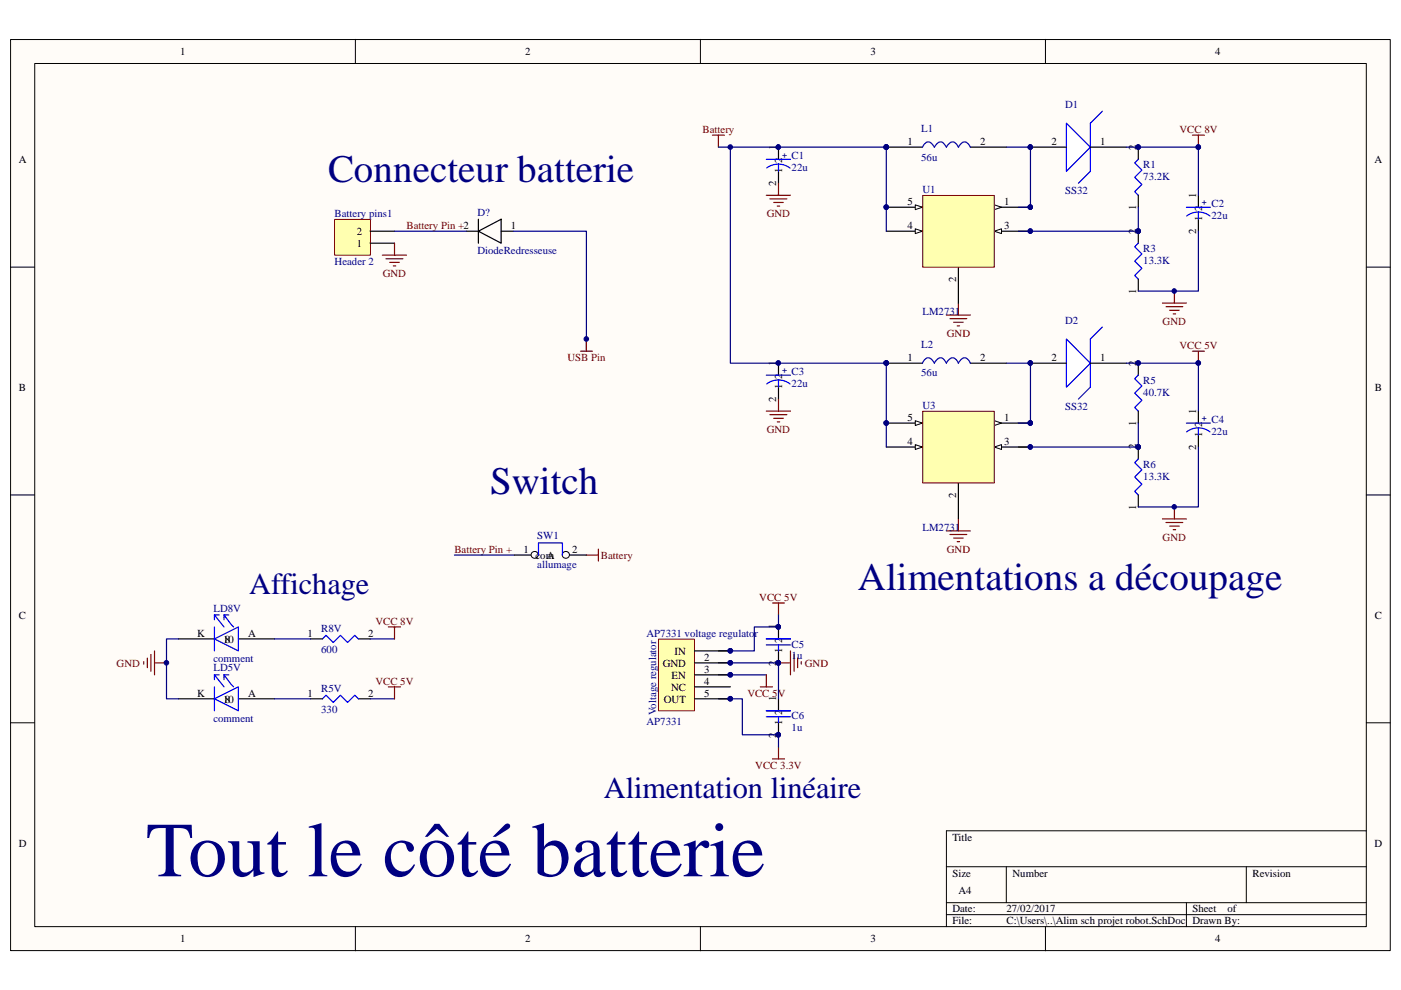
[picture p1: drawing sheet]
<svg xmlns="http://www.w3.org/2000/svg" width="297mm" height="210mm" viewBox="0 0 297 210" stroke-linecap="round" stroke-linejoin="round" font-family="sans-serif">
<path d="M2.3 8.4h292.5v193.1h-292.5z" fill="#fffcf8"/>
<path d="M2.2 8.4h292.6v193.1h-292.6z" fill="none" stroke="#000" stroke-width=".21"/>
<path d="M7.4 13.5h282.3v183h-282.3z" fill="#fffcf8"/>
<g fill="none" stroke="#000" stroke-width=".21">
<path d="M7.4 13.5h282.3v183h-282.3zM75.3 8.3v5.1M148.5 8.3v5.1M221.7 8.3v5.1M2.2 56.6h5.1M289.7 56.6h5.1M2.2 104.9h5.1M289.7 104.9h5.1M2.2 153.2h5.1M289.7 153.2h5.1M289.7 176.1h-89v20.4M75.3 196.5v5.1"/>
<path d="M148.5 196.5v5.1M200.7 183.8h89M200.7 191.4h89M200.7 193.9h89M213.4 183.8v7.6M221.7 196.5v5.1M251.5 191.4v5.1M264.2 183.8v7.6"/>
</g>
<path d="M200.7 66.8h5M201.4 67.6h3.6M202.2 68.3h2M202.9 69.1h.6M203.2 64.3v2.5" fill="none" stroke="#800000" stroke-width=".25"/>
<path d="M241.3 31.2v2.6" fill="none" stroke="#000" stroke-width=".25"/>
<circle cx="241.3" cy="31.2" r=".49" fill="#000080"/>
<circle cx="241.3" cy="31.2" r=".49" fill="none" stroke="#000080" stroke-width=".21"/>
<path d="M241.3 33.8l-.7 .7 1.5 1.6-1.5 1.5 1.5 1.5-1.5 1.5 .7 .8" fill="none" stroke="#00f" stroke-width=".25"/>
<path d="M241.3 41.4v2.5" fill="none" stroke="#000" stroke-width=".25"/>
<circle cx="241.3" cy="31.2" r=".49" fill="#000080"/>
<circle cx="241.3" cy="31.2" r=".49" fill="none" stroke="#000080" stroke-width=".21"/>
<path d="M241.3 49v2.6" fill="none" stroke="#000" stroke-width=".25"/>
<circle cx="241.3" cy="49" r=".49" fill="#000080"/>
<circle cx="241.3" cy="49" r=".49" fill="none" stroke="#000080" stroke-width=".21"/>
<path d="M241.3 51.6l-.7 .7 1.5 1.5-1.5 1.6 1.5 1.5-1.5 1.5 .7 .8" fill="none" stroke="#00f" stroke-width=".25"/>
<path d="M241.3 59.2v2.5" fill="none" stroke="#000" stroke-width=".25"/>
<circle cx="241.3" cy="49" r=".49" fill="#000080"/>
<circle cx="241.3" cy="49" r=".49" fill="none" stroke="#000080" stroke-width=".21"/>
<path d="M254.1 41.4v2.5M254.1 46.5v2.5" fill="none" stroke="#000" stroke-width=".25"/>
<path d="M251.5 43.9h5.1M254.1 45l1.5 .3 .9 .5M254.1 45l-1.1 .1-1.4 .7M254.1 45v1.5" fill="none" stroke="#00f" stroke-width=".25"/>
<path d="M254.1 49v12.7h-12.8" fill="none" stroke="#000080" stroke-width=".25"/>
<path d="M246.5 64.3h5M247.2 65h3.6M248 65.8h2M248.7 66.5h.6M249 61.7v2.6" fill="none" stroke="#800000" stroke-width=".25"/>
<circle cx="248.9" cy="61.7" r=".48" fill="#000080"/>
<circle cx="248.9" cy="61.7" r=".48" fill="none" stroke="#000080" stroke-width=".21"/>
<path d="M165.1 31.2v2.6" fill="none" stroke="#000" stroke-width=".25"/>
<circle cx="165" cy="31.2" r=".47" fill="#000080"/>
<circle cx="165" cy="31.2" r=".47" fill="none" stroke="#000080" stroke-width=".21"/>
<path d="M165.1 36.3v2.6" fill="none" stroke="#000" stroke-width=".25"/>
<path d="M162.5 33.8h5.1M165.1 34.8l1 .1 1.4 .7M165.1 34.8l-1.1 .1-1.4 .7M165.1 34.8v1.5" fill="none" stroke="#00f" stroke-width=".25"/>
<circle cx="165" cy="31.2" r=".47" fill="#000080"/>
<circle cx="165" cy="31.2" r=".47" fill="none" stroke="#000080" stroke-width=".21"/>
<path d="M165.1 38.9v2.5M162.5 41.4h5.1M163.2 42.2h3.6M164 42.9h2.1M164.8 43.7h.5M200.7 112.6h5M201.4 113.3h3.6M202.2 114.1h2M202.9 114.9h.6M203.2 110v2.6" fill="none" stroke="#800000" stroke-width=".25"/>
<path d="M241.3 77v2.5" fill="none" stroke="#000" stroke-width=".25"/>
<circle cx="241.3" cy="77" r=".48" fill="#000080"/>
<circle cx="241.3" cy="77" r=".48" fill="none" stroke="#000080" stroke-width=".21"/>
<path d="M241.3 79.5l-.7 .8 1.5 1.5-1.5 1.6 1.5 1.5-1.5 1.5 .7 .8" fill="none" stroke="#00f" stroke-width=".25"/>
<path d="M241.3 87.2v2.5" fill="none" stroke="#000" stroke-width=".25"/>
<circle cx="241.3" cy="77" r=".48" fill="#000080"/>
<circle cx="241.3" cy="77" r=".48" fill="none" stroke="#000080" stroke-width=".21"/>
<path d="M241.3 94.8v2.5" fill="none" stroke="#000" stroke-width=".25"/>
<circle cx="241.3" cy="94.8" r=".49" fill="#000080"/>
<circle cx="241.3" cy="94.8" r=".49" fill="none" stroke="#000080" stroke-width=".21"/>
<path d="M241.3 97.3l-.7 .8 1.5 1.5-1.5 1.5 1.5 1.6-1.5 1.5 .7 .7" fill="none" stroke="#00f" stroke-width=".25"/>
<path d="M241.3 104.9v2.6" fill="none" stroke="#000" stroke-width=".25"/>
<circle cx="241.3" cy="94.8" r=".49" fill="#000080"/>
<circle cx="241.3" cy="94.8" r=".49" fill="none" stroke="#000080" stroke-width=".21"/>
<path d="M254.1 87.2v2.5M254.1 92.2v2.6" fill="none" stroke="#000" stroke-width=".25"/>
<path d="M251.5 89.7h5.1M254.1 90.7l1.5 .3 .9 .6M254.1 90.7l-1.1 .2-1.4 .7M254.1 90.7v1.5" fill="none" stroke="#00f" stroke-width=".25"/>
<path d="M254.1 94.8v12.7h-12.8" fill="none" stroke="#000080" stroke-width=".25"/>
<path d="M246.5 110h5M247.2 110.8h3.6M248 111.5h2M248.7 112.3h.6M249 107.5v2.5" fill="none" stroke="#800000" stroke-width=".25"/>
<circle cx="248.9" cy="107.5" r=".48" fill="#000080"/>
<circle cx="248.9" cy="107.5" r=".48" fill="none" stroke="#000080" stroke-width=".21"/>
<path d="M165.1 77v2.5" fill="none" stroke="#000" stroke-width=".25"/>
<circle cx="165" cy="77" r=".46" fill="#000080"/>
<circle cx="165" cy="77" r=".46" fill="none" stroke="#000080" stroke-width=".21"/>
<path d="M165.1 82.1v2.5" fill="none" stroke="#000" stroke-width=".25"/>
<path d="M162.5 79.5h5.1M165.1 80.6l1 .1 1.4 .7M165.1 80.6l-1.1 .1-1.4 .7M165.1 80.6v1.5" fill="none" stroke="#00f" stroke-width=".25"/>
<circle cx="165" cy="77" r=".46" fill="#000080"/>
<circle cx="165" cy="77" r=".46" fill="none" stroke="#000080" stroke-width=".21"/>
<path d="M162.5 87.2h5.1M163.2 87.9h3.6M164 88.7h2.1M164.8 89.5h.5M165.1 84.6v2.6" fill="none" stroke="#800000" stroke-width=".25"/>
<path d="M210.8 43.9h7.7" fill="none" stroke="#000" stroke-width=".25"/>
<path d="M210.8 43.4l1.5 .5-1.5 .5z" fill="#fffcf8"/>
<path d="M210.8 43.4l1.5 .5-1.5 .5z" fill="none" stroke="#000" stroke-width=".21"/>
<circle cx="218.4" cy="43.9" r=".47" fill="#000080"/>
<circle cx="218.4" cy="43.9" r=".47" fill="none" stroke="#000080" stroke-width=".21"/>
<path d="M203.2 56.6v7.7M210.8 49h7.7" fill="none" stroke="#000" stroke-width=".25"/>
<path d="M210.8 49l1.5-.5v1z" fill="#fffcf8"/>
<path d="M210.8 49l1.5-.5v1z" fill="none" stroke="#000" stroke-width=".21"/>
<circle cx="218.4" cy="49" r=".48" fill="#000080"/>
<circle cx="218.4" cy="49" r=".48" fill="none" stroke="#000080" stroke-width=".21"/>
<path d="M187.9 49h7.7" fill="none" stroke="#000" stroke-width=".25"/>
<path d="M194.1 48.5l1.5 .5-1.5 .5z" fill="#fffcf8"/>
<path d="M194.1 48.5l1.5 .5-1.5 .5z" fill="none" stroke="#000" stroke-width=".21"/>
<path d="M187.9 43.9h7.7" fill="none" stroke="#000" stroke-width=".25"/>
<path d="M194.1 43.4l1.5 .5-1.5 .5z" fill="#fffcf8"/>
<path d="M194.1 43.4l1.5 .5-1.5 .5z" fill="none" stroke="#000" stroke-width=".21"/>
<circle cx="187.9" cy="43.9" r=".48" fill="#000080"/>
<circle cx="187.9" cy="43.9" r=".48" fill="none" stroke="#000080" stroke-width=".21"/>
<path d="M195.7 41.5h15.1v15.1h-15.1z" fill="#ffffb0"/>
<path d="M195.6 41.4h15.2v15.2h-15.2z" fill="none" stroke="#800000" stroke-width=".21"/>
<circle cx="218.4" cy="43.9" r=".47" fill="#000080"/>
<circle cx="218.4" cy="43.9" r=".47" fill="none" stroke="#000080" stroke-width=".21"/>
<circle cx="218.4" cy="49" r=".48" fill="#000080"/>
<circle cx="218.4" cy="49" r=".48" fill="none" stroke="#000080" stroke-width=".21"/>
<circle cx="187.9" cy="43.9" r=".48" fill="#000080"/>
<circle cx="187.9" cy="43.9" r=".48" fill="none" stroke="#000080" stroke-width=".21"/>
<path d="M241.3 43.9v5.1h-25.4" fill="none" stroke="#000080" stroke-width=".25"/>
<circle cx="241.3" cy="49" r=".49" fill="#000080"/>
<circle cx="241.3" cy="49" r=".49" fill="none" stroke="#000080" stroke-width=".21"/>
<path d="M241.3 89.7v5.1h-25.4" fill="none" stroke="#000080" stroke-width=".25"/>
<circle cx="241.3" cy="94.8" r=".49" fill="#000080"/>
<circle cx="241.3" cy="94.8" r=".49" fill="none" stroke="#000080" stroke-width=".21"/>
<path d="M210.8 89.7h7.7" fill="none" stroke="#000" stroke-width=".25"/>
<path d="M210.8 89.2l1.5 .5-1.5 .5z" fill="#fffcf8"/>
<path d="M210.8 89.2l1.5 .5-1.5 .5z" fill="none" stroke="#000" stroke-width=".21"/>
<circle cx="218.4" cy="89.7" r=".48" fill="#000080"/>
<circle cx="218.4" cy="89.7" r=".48" fill="none" stroke="#000080" stroke-width=".21"/>
<path d="M210.8 94.8h7.7M203.2 102.4v7.6" fill="none" stroke="#000" stroke-width=".25"/>
<path d="M210.8 94.8l1.5-.5v1z" fill="#fffcf8"/>
<path d="M210.8 94.8l1.5-.5v1z" fill="none" stroke="#000" stroke-width=".21"/>
<circle cx="218.4" cy="94.8" r=".48" fill="#000080"/>
<circle cx="218.4" cy="94.8" r=".48" fill="none" stroke="#000080" stroke-width=".21"/>
<path d="M187.9 94.8h7.7" fill="none" stroke="#000" stroke-width=".25"/>
<path d="M194.1 94.3l1.5 .5-1.5 .5z" fill="#fffcf8"/>
<path d="M194.1 94.3l1.5 .5-1.5 .5z" fill="none" stroke="#000" stroke-width=".21"/>
<path d="M187.9 89.7h7.7" fill="none" stroke="#000" stroke-width=".25"/>
<path d="M194.1 89.2l1.5 .5-1.5 .5z" fill="#fffcf8"/>
<path d="M194.1 89.2l1.5 .5-1.5 .5z" fill="none" stroke="#000" stroke-width=".21"/>
<circle cx="187.9" cy="89.7" r=".49" fill="#000080"/>
<circle cx="187.9" cy="89.7" r=".49" fill="none" stroke="#000080" stroke-width=".21"/>
<path d="M195.7 87.2h15.1v15.2h-15.1z" fill="#ffffb0"/>
<path d="M195.6 87.2h15.2v15.2h-15.2z" fill="none" stroke="#800000" stroke-width=".21"/>
<circle cx="218.4" cy="89.7" r=".48" fill="#000080"/>
<circle cx="218.4" cy="89.7" r=".48" fill="none" stroke="#000080" stroke-width=".21"/>
<circle cx="218.4" cy="94.8" r=".48" fill="#000080"/>
<circle cx="218.4" cy="94.8" r=".48" fill="none" stroke="#000080" stroke-width=".21"/>
<circle cx="187.9" cy="89.7" r=".49" fill="#000080"/>
<circle cx="187.9" cy="89.7" r=".49" fill="none" stroke="#000080" stroke-width=".21"/>
<path d="M213.4 31.2h5.1v12.7h-2.6" fill="none" stroke="#000080" stroke-width=".25"/>
<circle cx="218.4" cy="43.9" r=".47" fill="#000080"/>
<circle cx="218.4" cy="43.9" r=".47" fill="none" stroke="#000080" stroke-width=".21"/>
<circle cx="218.4" cy="31.2" r=".47" fill="#000080"/>
<circle cx="218.4" cy="31.2" r=".47" fill="none" stroke="#000080" stroke-width=".21"/>
<path d="M231.2 26.1v10.2l-2.6 2.6" fill="none" stroke="#00f" stroke-width=".25"/>
<path d="M226.1 26.1l5.1 5.1-5.1 5.1z" fill="#fff"/>
<path d="M226.1 26.1l5.1 5.1-5.1 5.1zM233.7 23.6l-2.5 2.5" fill="none" stroke="#00f" stroke-width=".25"/>
<path d="M218.5 31.2h7.6M231.2 31.2h7.6" fill="none" stroke="#000" stroke-width=".25"/>
<circle cx="218.4" cy="31.2" r=".47" fill="#000080"/>
<circle cx="218.4" cy="31.2" r=".47" fill="none" stroke="#000080" stroke-width=".21"/>
<circle cx="218.4" cy="31.2" r=".47" fill="#000080"/>
<circle cx="218.4" cy="31.2" r=".47" fill="none" stroke="#000080" stroke-width=".21"/>
<path d="M213.4 77h5.1v12.7h-2.6" fill="none" stroke="#000080" stroke-width=".25"/>
<circle cx="218.4" cy="89.7" r=".48" fill="#000080"/>
<circle cx="218.4" cy="89.7" r=".48" fill="none" stroke="#000080" stroke-width=".21"/>
<circle cx="218.4" cy="77" r=".46" fill="#000080"/>
<circle cx="218.4" cy="77" r=".46" fill="none" stroke="#000080" stroke-width=".21"/>
<path d="M231.2 71.9v10.2l-2.6 2.5" fill="none" stroke="#00f" stroke-width=".25"/>
<path d="M226.1 71.9l5.1 5.1-5.1 5.1z" fill="#fff"/>
<path d="M226.1 71.9l5.1 5.1-5.1 5.1zM233.7 69.3l-2.5 2.6" fill="none" stroke="#00f" stroke-width=".25"/>
<path d="M218.5 77h7.6M231.2 77h7.6" fill="none" stroke="#000" stroke-width=".25"/>
<circle cx="218.4" cy="77" r=".46" fill="#000080"/>
<circle cx="218.4" cy="77" r=".46" fill="none" stroke="#000080" stroke-width=".21"/>
<circle cx="218.4" cy="77" r=".46" fill="#000080"/>
<circle cx="218.4" cy="77" r=".46" fill="none" stroke="#000080" stroke-width=".21"/>
<path d="M151 28.7h2.6M152.3 28.7v2.5M252.8 28.7h2.6M254.1 28.7v2.5M124.3 117.7h2.6M126.9 116.4v2.6" fill="none" stroke="#800000" stroke-width=".25"/>
<circle cx="254.1" cy="31.2" r=".49" fill="#000080"/>
<circle cx="254.1" cy="31.2" r=".49" fill="none" stroke="#000080" stroke-width=".21"/>
<path d="M252.8 74.5h2.6M254.1 74.5v2.5" fill="none" stroke="#800000" stroke-width=".25"/>
<circle cx="254.1" cy="77" r=".48" fill="#000080"/>
<circle cx="254.1" cy="77" r=".48" fill="none" stroke="#000080" stroke-width=".21"/>
<path d="M165.1 158.4v2.5M163.8 160.9h2.5" fill="none" stroke="#800000" stroke-width=".25"/>
<path d="M238.8 31.2h15.3v10.2" fill="none" stroke="#000080" stroke-width=".25"/>
<circle cx="254.1" cy="31.2" r=".49" fill="#000080"/>
<circle cx="254.1" cy="31.2" r=".49" fill="none" stroke="#000080" stroke-width=".21"/>
<path d="M238.8 77h15.3v10.2" fill="none" stroke="#000080" stroke-width=".25"/>
<circle cx="254.1" cy="77" r=".48" fill="#000080"/>
<circle cx="254.1" cy="77" r=".48" fill="none" stroke="#000080" stroke-width=".21"/>
<path d="M96.3 117.7h12.7" fill="none" stroke="#000080" stroke-width=".25"/>
<path d="M71 46.6h7.5v7.5h-7.5z" fill="#ffffb0"/>
<path d="M70.9 46.5h7.6v7.6h-7.6z" fill="none" stroke="#800000" stroke-width=".21"/>
<path d="M78.5 51.6h5.1M78.5 49h5.1M187.9 77h7.7" fill="none" stroke="#000" stroke-width=".25"/>
<path d="M81.1 54.1h5.1M81.8 54.9h3.6M82.6 55.6h2.1M83.4 56.4h.5M83.6 51.6v2.5" fill="none" stroke="#800000" stroke-width=".25"/>
<circle cx="187.9" cy="77" r=".48" fill="#000080"/>
<circle cx="187.9" cy="77" r=".48" fill="none" stroke="#000080" stroke-width=".21"/>
<path d="M205.7 77h7.7" fill="none" stroke="#000" stroke-width=".25"/>
<path d="M195.6 77l.2-.4a1.2 1.2 0 0 1 1.1-.7 1.2 1.2 0 0 1 1.1 .9l.1 .2 .4-.6a1.05 1.05 0 0 1 1-.5 1.05 1.05 0 0 1 .9 .7l.3 .4 .1-.3a1.16 1.16 0 0 1 1.2-.8 1.16 1.16 0 0 1 1.1 .9l.1 .2 .2-.3a1.16 1.16 0 0 1 1.1-.8 1.16 1.16 0 0 1 1.1 .9l.1 .2" fill="none" stroke="#0000bf" stroke-width=".25"/>
<circle cx="187.9" cy="77" r=".48" fill="#000080"/>
<circle cx="187.9" cy="77" r=".48" fill="none" stroke="#000080" stroke-width=".21"/>
<path d="M187.9 31.2h7.7" fill="none" stroke="#000" stroke-width=".25"/>
<circle cx="187.9" cy="31.2" r=".48" fill="#000080"/>
<circle cx="187.9" cy="31.2" r=".48" fill="none" stroke="#000080" stroke-width=".21"/>
<path d="M205.7 31.2h7.7" fill="none" stroke="#000" stroke-width=".25"/>
<path d="M195.6 31.2l.2-.4a1.14 1.14 0 0 1 1.1-.7 1.14 1.14 0 0 1 1 .8l.2 .3 .4-.6a1.05 1.05 0 0 1 1-.5 1.05 1.05 0 0 1 .9 .7l.3 .4 .1-.3a1.16 1.16 0 0 1 1.2-.8 1.16 1.16 0 0 1 1.1 .9l.1 .2 .2-.3a1.16 1.16 0 0 1 1.1-.8 1.16 1.16 0 0 1 1.1 .9l.1 .2" fill="none" stroke="#0000bf" stroke-width=".25"/>
<circle cx="187.9" cy="31.2" r=".48" fill="#000080"/>
<circle cx="187.9" cy="31.2" r=".48" fill="none" stroke="#000080" stroke-width=".21"/>
<path d="M98.9 49h2.5M101.4 49l4.9-2.5v5.1zM101.4 46.5v5.1M106.3 49h2.5" fill="none" stroke="#000" stroke-width=".25"/>
<path d="M83.6 49h15.3M108.8 49h15.5v25.5" fill="none" stroke="#000080" stroke-width=".25"/>
<path d="M123.1 74.5h2.5M124.3 71.9v2.6" fill="none" stroke="#800000" stroke-width=".25"/>
<circle cx="124.3" cy="71.9" r=".49" fill="#000080"/>
<circle cx="124.3" cy="71.9" r=".49" fill="none" stroke="#000080" stroke-width=".21"/>
<path d="M109 117.7h5.2" fill="none" stroke="#000" stroke-width=".25"/>
<circle cx="113.4" cy="117.7" r=".73" fill="#fffcf8"/>
<circle cx="113.4" cy="117.7" r=".73" fill="none" stroke="#000" stroke-width=".21"/>
<path d="M119.2 117.7h5.1" fill="none" stroke="#000" stroke-width=".25"/>
<circle cx="120" cy="117.7" r=".75" fill="#fffcf8"/>
<circle cx="120" cy="117.7" r=".75" fill="none" stroke="#000" stroke-width=".21"/>
<path d="M114.2 117.7v-2.6h5v2.6" fill="none" stroke="#00f" stroke-width=".25"/>
<path d="M187.9 77v17.8" fill="none" stroke="#000080" stroke-width=".25"/>
<circle cx="187.9" cy="77" r=".48" fill="#000080"/>
<circle cx="187.9" cy="77" r=".48" fill="none" stroke="#000080" stroke-width=".21"/>
<path d="M187.9 31.2v17.8" fill="none" stroke="#000080" stroke-width=".25"/>
<circle cx="187.9" cy="31.2" r=".48" fill="#000080"/>
<circle cx="187.9" cy="31.2" r=".48" fill="none" stroke="#000080" stroke-width=".21"/>
<path d="M152.3 31.2h35.6" fill="none" stroke="#000080" stroke-width=".25"/>
<circle cx="187.9" cy="31.2" r=".48" fill="#000080"/>
<circle cx="187.9" cy="31.2" r=".48" fill="none" stroke="#000080" stroke-width=".21"/>
<path d="M154.9 31.2v45.8h33" fill="none" stroke="#000080" stroke-width=".25"/>
<circle cx="187.9" cy="77" r=".48" fill="#000080"/>
<circle cx="187.9" cy="77" r=".48" fill="none" stroke="#000080" stroke-width=".21"/>
<circle cx="154.8" cy="31.2" r=".48" fill="#000080"/>
<circle cx="154.8" cy="31.2" r=".48" fill="none" stroke="#000080" stroke-width=".21"/>
<path d="M163.8 127.8h2.5M165.1 127.8v2.6M167.6 138v5.1M168.4 138.8v3.5M169.1 139.5v2.1M165.1 140.5h2.5M169.9 140.3v.5" fill="none" stroke="#800000" stroke-width=".25"/>
<circle cx="165" cy="140.5" r=".48" fill="#000080"/>
<circle cx="165" cy="140.5" r=".48" fill="none" stroke="#000080" stroke-width=".21"/>
<path d="M165.1 148.2v2.5M165.1 153.2v2.6" fill="none" stroke="#000" stroke-width=".25"/>
<circle cx="165" cy="155.8" r=".47" fill="#000080"/>
<circle cx="165" cy="155.8" r=".47" fill="none" stroke="#000080" stroke-width=".21"/>
<path d="M162.5 150.7h5.1M162.5 152h5.1M165.1 152v1.2" fill="none" stroke="#00f" stroke-width=".25"/>
<circle cx="165" cy="155.8" r=".47" fill="#000080"/>
<circle cx="165" cy="155.8" r=".47" fill="none" stroke="#000080" stroke-width=".21"/>
<path d="M165.1 132.9v2.6" fill="none" stroke="#000" stroke-width=".25"/>
<circle cx="165" cy="132.9" r=".48" fill="#000080"/>
<circle cx="165" cy="132.9" r=".48" fill="none" stroke="#000080" stroke-width=".21"/>
<path d="M165.1 138v2.5" fill="none" stroke="#000" stroke-width=".25"/>
<circle cx="165" cy="140.5" r=".48" fill="#000080"/>
<circle cx="165" cy="140.5" r=".48" fill="none" stroke="#000080" stroke-width=".21"/>
<path d="M162.5 135.5h5.1M162.5 136.7h5.1M165.1 136.7v1.3" fill="none" stroke="#00f" stroke-width=".25"/>
<circle cx="165" cy="132.9" r=".48" fill="#000080"/>
<circle cx="165" cy="132.9" r=".48" fill="none" stroke="#000080" stroke-width=".21"/>
<circle cx="165" cy="140.5" r=".48" fill="#000080"/>
<circle cx="165" cy="140.5" r=".48" fill="none" stroke="#000080" stroke-width=".21"/>
<path d="M165.1 130.4v2.5h-5.2v5.1h-7.6M152.3 143.1h10.2" fill="none" stroke="#000080" stroke-width=".25"/>
<path d="M161.2 145.6h2.6M162.5 143.1v2.5" fill="none" stroke="#800000" stroke-width=".25"/>
<circle cx="165" cy="132.9" r=".48" fill="#000080"/>
<circle cx="165" cy="132.9" r=".48" fill="none" stroke="#000080" stroke-width=".21"/>
<path d="M152.3 140.5h12.8v7.7" fill="none" stroke="#000080" stroke-width=".25"/>
<circle cx="165" cy="140.5" r=".48" fill="#000080"/>
<circle cx="165" cy="140.5" r=".48" fill="none" stroke="#000080" stroke-width=".21"/>
<path d="M152.3 148.2h5.1v7.6h7.7v2.6" fill="none" stroke="#000080" stroke-width=".25"/>
<circle cx="165" cy="155.8" r=".47" fill="#000080"/>
<circle cx="165" cy="155.8" r=".47" fill="none" stroke="#000080" stroke-width=".21"/>
<path d="M139.7 135.6h7.5v15.1h-7.5z" fill="#ffffb0"/>
<path d="M139.6 135.5h7.6v15.2h-7.6z" fill="none" stroke="#800000" stroke-width=".21"/>
<path d="M147.2 143.1h7.7" fill="none" stroke="#000" stroke-width=".25"/>
<circle cx="154.8" cy="143.1" r=".49" fill="#000080"/>
<circle cx="154.8" cy="143.1" r=".49" fill="none" stroke="#000080" stroke-width=".21"/>
<path d="M147.2 140.5h7.7" fill="none" stroke="#000" stroke-width=".25"/>
<circle cx="154.8" cy="140.5" r=".49" fill="#000080"/>
<circle cx="154.8" cy="140.5" r=".49" fill="none" stroke="#000080" stroke-width=".21"/>
<path d="M147.2 145.6h7.7M147.2 148.2h7.7" fill="none" stroke="#000" stroke-width=".25"/>
<circle cx="154.8" cy="148.1" r=".49" fill="#000080"/>
<circle cx="154.8" cy="148.1" r=".49" fill="none" stroke="#000080" stroke-width=".21"/>
<path d="M147.2 138h7.7" fill="none" stroke="#000" stroke-width=".25"/>
<circle cx="154.8" cy="138" r=".49" fill="#000080"/>
<circle cx="154.8" cy="138" r=".49" fill="none" stroke="#000080" stroke-width=".21"/>
<circle cx="154.8" cy="143.1" r=".49" fill="#000080"/>
<circle cx="154.8" cy="143.1" r=".49" fill="none" stroke="#000080" stroke-width=".21"/>
<circle cx="154.8" cy="140.5" r=".49" fill="#000080"/>
<circle cx="154.8" cy="140.5" r=".49" fill="none" stroke="#000080" stroke-width=".21"/>
<circle cx="154.8" cy="148.1" r=".49" fill="#000080"/>
<circle cx="154.8" cy="148.1" r=".49" fill="none" stroke="#000080" stroke-width=".21"/>
<circle cx="154.8" cy="138" r=".49" fill="#000080"/>
<circle cx="154.8" cy="138" r=".49" fill="none" stroke="#000080" stroke-width=".21"/>
<path d="M37.8 135.5h7.7M50.5 135.5h7.7M65.8 135.5h2.6M76 135.5h2.5M37.8 148.2h7.7M50.5 148.2h7.7M65.8 148.2h2.6M76 148.2h2.5" fill="none" stroke="#000" stroke-width=".25"/>
<g fill="none" stroke="#00f" stroke-width=".25">
<path d="M45.5 135.5l5-2.6v5.1zM45.5 130.4v1M45.5 132.9v5.1M45.5 130.4l2 2.5M45.5 130.4h1M47.5 130.4l2 2.5M47.5 130.4h1M47.5 130.4v1M68.4 135.5l.7-.8 1.6 1.5 1.5-1.5 1.5 1.5 1.5-1.5 .8 .8M45.5 148.2l5-2.6v5.1zM45.5 143.1v1M45.5 145.6v5.1"/>
<path d="M45.5 143.1l2 2.5M45.5 143.1h1M47.5 143.1l2 2.5M47.5 143.1v1M47.5 143.1h1M68.4 148.2l.7-.8 1.6 1.5 1.5-1.5 1.5 1.5 1.5-1.5 .8 .8"/>
</g>
<path d="M37.8 135.5h-2.5v12.7h2.5M58.2 135.5h7.6M58.2 148.2h7.6" fill="none" stroke="#000080" stroke-width=".25"/>
<path d="M31.2 139.5v2.1M32 138.8v3.5M32.8 138v5.1M30.5 140.3v.5M32.8 140.5h2.5" fill="none" stroke="#800000" stroke-width=".25"/>
<circle cx="35.3" cy="140.5" r=".49" fill="#000080"/>
<circle cx="35.3" cy="140.5" r=".49" fill="none" stroke="#000080" stroke-width=".21"/>
<path d="M78.5 135.5h5.1M78.5 148.2h5.1" fill="none" stroke="#000080" stroke-width=".25"/>
<path d="M82.3 132.9h2.6M83.6 132.9v2.6M82.3 145.6h2.6M83.6 145.6v2.6" fill="none" stroke="#800000" stroke-width=".25"/>
<text font-size="16.5" fill="#000080" x="30.9" y="185.8">Tout le côté batterie</text>
<g font-size="8.3" fill="#000080">
<text x="69.6" y="38.6">Connecteur batterie</text>
<text x="103.9" y="104.7">Switch</text>
<text x="181.9" y="125.1">Alimentations a découpage</text>
</g>
<g font-size="6.4" fill="#000080">
<text x="52.8" y="125.9">Affichage</text>
<text x="128" y="169.2">Alimentation linéaire</text>
</g>
<g font-size="2.3">
<text x="38.2" y="11.7">1</text>
<text x="111.4" y="11.7">2</text>
<text x="184.5" y="11.7">3</text>
<text x="257.6" y="11.7">4</text>
<text x="4" y="34.5">A</text>
<text x="164.5" y="31.7" transform="rotate(-90 164.5 31.7)">1</text>
<text x="165.8" y="34.5" transform="rotate(-90 165.8 34.5)">2</text>
<text x="192.4" y="30.7">1</text>
<text x="207.8" y="30.7">2</text>
<text x="222.9" y="30.7">2</text>
<text x="233.3" y="30.7">1</text>
<text x="240.9" y="31.7" transform="rotate(-90 240.9 31.7)">2</text>
<text x="291.4" y="34.5">A</text>
<text x="164.5" y="39.5" transform="rotate(-90 164.5 39.5)">2</text>
<text x="165.8" y="36.7" transform="rotate(-90 165.8 36.7)">1</text>
<text x="253.6" y="41.9" transform="rotate(-90 253.6 41.9)">1</text>
<text x="192.4" y="43.5">5</text>
<text x="212.9" y="43.5">1</text>
<text x="240.9" y="44.6" transform="rotate(-90 240.9 44.6)">1</text>
<text x="254.9" y="46.9" transform="rotate(-90 254.9 46.9)">1</text>
<text x="254.9" y="44.7" transform="rotate(-90 254.9 44.7)">2</text>
<text x="75.6" y="52.4">1</text>
<text x="75.6" y="49.8">2</text>
<text x="108.3" y="48.6">1</text>
<text x="192.4" y="48.6">4</text>
<text x="212.9" y="48.6">3</text>
<text x="240.9" y="49.5" transform="rotate(-90 240.9 49.5)">2</text>
<text x="253.6" y="49.7" transform="rotate(-90 253.6 49.7)">2</text>
<text x="202.7" y="59.9" transform="rotate(-90 202.7 59.9)">2</text>
<text x="240.9" y="62.4" transform="rotate(-90 240.9 62.4)">1</text>
<text x="164.5" y="77.5" transform="rotate(-90 164.5 77.5)">1</text>
<text x="192.4" y="76.5">1</text>
<text x="207.8" y="76.5">2</text>
<text x="222.9" y="76.5">2</text>
<text x="233.3" y="76.5">1</text>
<text x="240.9" y="77.5" transform="rotate(-90 240.9 77.5)">2</text>
<text x="4" y="82.8">B</text>
<text x="165.8" y="82.5" transform="rotate(-90 165.8 82.5)">1</text>
<text x="165.8" y="80.3" transform="rotate(-90 165.8 80.3)">2</text>
<text x="291.5" y="82.8">B</text>
<text x="164.5" y="85.3" transform="rotate(-90 164.5 85.3)">2</text>
<text x="192.4" y="89.2">5</text>
<text x="212.9" y="89.2">1</text>
<text x="253.6" y="87.7" transform="rotate(-90 253.6 87.7)">1</text>
<text x="192.4" y="94.3">4</text>
<text x="212.9" y="94.3">3</text>
<text x="240.9" y="95.3" transform="rotate(-90 240.9 95.3)">2</text>
<text x="240.9" y="90.3" transform="rotate(-90 240.9 90.3)">1</text>
<text x="253.6" y="95.5" transform="rotate(-90 253.6 95.5)">2</text>
<text x="254.9" y="92.7" transform="rotate(-90 254.9 92.7)">1</text>
<text x="254.9" y="90.5" transform="rotate(-90 254.9 90.5)">2</text>
<text x="202.7" y="105.6" transform="rotate(-90 202.7 105.6)">2</text>
<text x="240.9" y="108.2" transform="rotate(-90 240.9 108.2)">1</text>
<text x="111" y="117.2">1</text>
<text x="113.5" y="118.4">com</text>
<text x="115.9" y="118.4">A</text>
<text x="121.3" y="117.2">2</text>
<text x="4" y="131.2">C</text>
<text x="291.5" y="131.2">C</text>
<text x="41.8" y="135">K</text>
<text x="47.3" y="136.3">10</text>
<text x="47.7" y="136.3">8</text>
<text x="52.6" y="135">A</text>
<text x="65.2" y="135">1</text>
<text x="78.1" y="135">2</text>
<text x="164.5" y="133.4" transform="rotate(-90 164.5 133.4)">1</text>
<text x="165.8" y="136.2" transform="rotate(-90 165.8 136.2)">2</text>
<text x="140.5" y="141.4">GND</text>
<text x="142.4" y="143.9">EN</text>
<text x="143" y="138.8">IN</text>
<text x="149.3" y="142.6">3</text>
<text x="149.3" y="140.1">2</text>
<text x="164.5" y="141.2" transform="rotate(-90 164.5 141.2)">2</text>
<text x="165.8" y="138.4" transform="rotate(-90 165.8 138.4)">1</text>
<text x="41.8" y="147.7">K</text>
<text x="47.3" y="149">10</text>
<text x="47.7" y="149">8</text>
<text x="52.6" y="147.7">A</text>
<text x="65.2" y="147.7">1</text>
<text x="78.1" y="147.7">2</text>
<text x="140.8" y="149">OUT</text>
<text x="142.3" y="146.4">NC</text>
<text x="149.3" y="147.7">5</text>
<text x="149.3" y="145.2">4</text>
<text x="164.5" y="148.7" transform="rotate(-90 164.5 148.7)">1</text>
<text x="165.8" y="153.7" transform="rotate(-90 165.8 153.7)">1</text>
<text x="165.8" y="151.5" transform="rotate(-90 165.8 151.5)">2</text>
<text x="164.5" y="156.5" transform="rotate(-90 164.5 156.5)">2</text>
<text x="4" y="179.5">D</text>
<text x="201.9" y="178.2">Title</text>
<text x="291.4" y="179.5">D</text>
<text x="201.9" y="185.8">Size</text>
<text x="214.7" y="185.8">Number</text>
<text x="265.6" y="185.8">Revision</text>
<text x="203.2" y="189.7">A4</text>
<text x="201.9" y="193.5">Date:</text>
<text x="201.9" y="196">File:</text>
<text x="213.4" y="196">C:\Users\..\Alim sch projet robot.SchDoc Drawn By:</text>
<text x="213.4" y="193.5">27/02/2017</text>
<text x="252.8" y="193.5">Sheet</text>
<text x="260.3" y="193.5">of</text>
<text x="38.2" y="199.8">1</text>
<text x="111.4" y="199.8">2</text>
<text x="184.5" y="199.8">3</text>
<text x="257.6" y="199.8">4</text>
</g>
<g font-size="2.3" fill="#000080">
<text x="225.8" y="22.9">D1</text>
<text x="195.3" y="27.9">L1</text>
<text x="167.8" y="33.8">C1</text>
<text x="195.3" y="34">56u</text>
<text x="242.4" y="35.6">R1</text>
<text x="167.8" y="36.3">22u</text>
<text x="195.6" y="40.9">U1</text>
<text x="225.8" y="41.1">SS32</text>
<text x="242.4" y="38.1">73.2K</text>
<text x="70.9" y="46">Battery pins1</text>
<text x="101.2" y="45.8">D?</text>
<text x="256.9" y="46.5">22u</text>
<text x="256.9" y="44">C2</text>
<text x="101.2" y="53.9">DiodeRedresseuse</text>
<text x="242.4" y="53.4">R3</text>
<text x="70.9" y="56.2">Header 2</text>
<text x="242.4" y="55.9">13.3K</text>
<text x="195.6" y="66.8">LM2731</text>
<text x="225.8" y="68.6">D2</text>
<text x="195.3" y="73.7">L2</text>
<text x="167.8" y="82.1">22u</text>
<text x="167.8" y="79.5">C3</text>
<text x="195.3" y="79.8">56u</text>
<text x="242.4" y="83.9">40.7K</text>
<text x="242.4" y="81.3">R5</text>
<text x="195.6" y="86.7">U3</text>
<text x="225.8" y="87">SS32</text>
<text x="256.9" y="89.7">C4</text>
<text x="256.9" y="92.3">22u</text>
<text x="242.4" y="101.7">13.3K</text>
<text x="242.4" y="99.1">R6</text>
<text x="195.6" y="112.6">LM2731</text>
<text x="113.9" y="114.4">SW1</text>
<text x="113.9" y="120.5">allumage</text>
<text x="45.3" y="129.7">LD8V</text>
<text x="68.1" y="134">R8V</text>
<text x="137.1" y="135">AP7331 voltage regulator</text>
<text x="167.8" y="137.3">C5</text>
<text x="45.3" y="140.3">comment</text>
<text x="45.3" y="142.4">LD5V</text>
<text x="68.1" y="138.6">600</text>
<text x="167.8" y="139.8">1u</text>
<text x="68.1" y="146.7">R5V</text>
<text x="45.3" y="153">comment</text>
<text x="68.1" y="151.3">330</text>
<text x="137.1" y="153.7">AP7331</text>
<text x="139.1" y="151.6" transform="rotate(-90 139.1 151.6)">Voltage regulator</text>
<text x="167.8" y="155.1">1u</text>
<text x="167.8" y="152.5">C6</text>
</g>
<g font-size="2.3" fill="#800000">
<text x="149" y="28.2">Battery</text>
<text x="250.1" y="28.2">VCC 8V</text>
<text x="162.6" y="46">GND</text>
<text x="86.2" y="48.6">Battery Pin +2</text>
<text x="81.1" y="58.7">GND</text>
<text x="200.7" y="71.4">GND</text>
<text x="246.5" y="68.9">GND</text>
<text x="120.3" y="76.5">USB Pin</text>
<text x="250.1" y="74">VCC 5V</text>
<text x="162.6" y="91.8">GND</text>
<text x="96.3" y="117.2">Battery Pin +</text>
<text x="127.4" y="118.4">Battery</text>
<text x="200.7" y="117.2">GND</text>
<text x="246.5" y="114.6">GND</text>
<text x="161" y="127.4">VCC 5V</text>
<text x="79.6" y="132.5">VCC 8V</text>
<text x="24.7" y="141.4">GND</text>
<text x="170.6" y="141.4">GND</text>
<text x="79.6" y="145.2">VCC 5V</text>
<text x="158.5" y="147.7">VCC 5V</text>
<text x="160.1" y="162.9">VCC 3.3V</text>
</g>
<g font-size="1.8" fill="#000080">
<text x="165.8" y="33.4">+</text>
<text x="254.8" y="43.6">+</text>
<text x="165.8" y="79.2">+</text>
<text x="254.8" y="89.3">+</text>
</g>
</svg>
